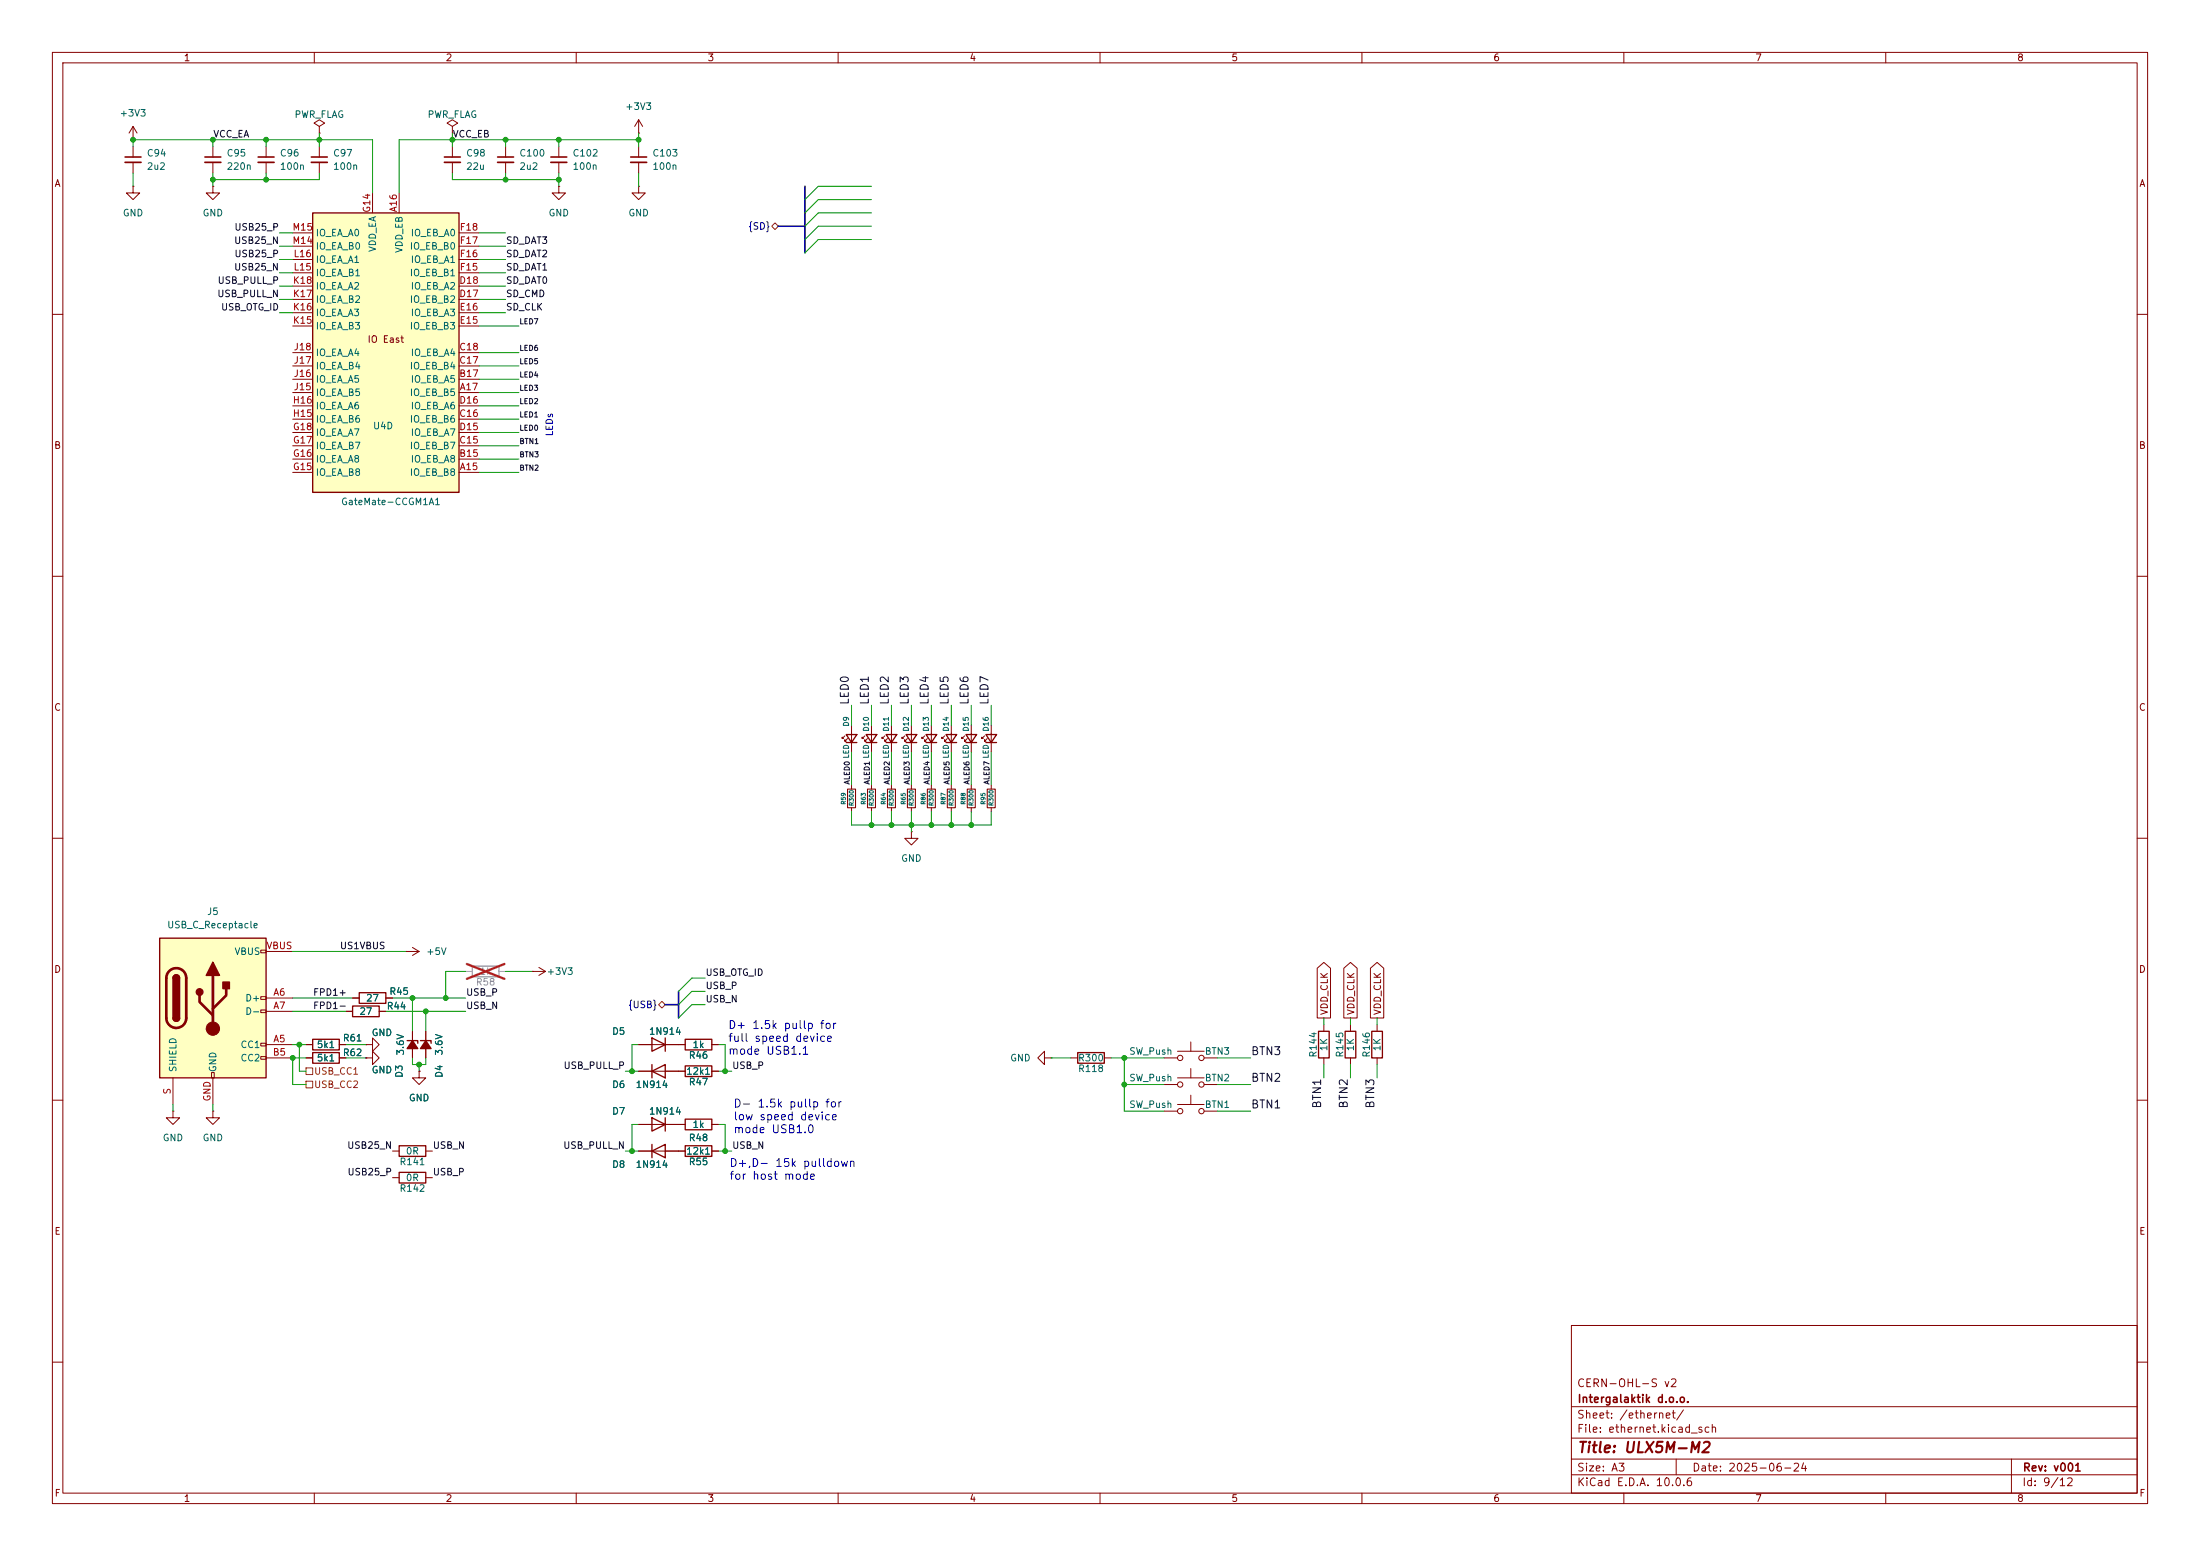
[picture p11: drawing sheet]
<svg xmlns="http://www.w3.org/2000/svg" width="420mm" height="297mm" viewBox="0 0 420 297" stroke-linecap="round" stroke-linejoin="round" font-family="sans-serif">
<g fill="none" stroke="#840000" stroke-width=".19">
<path d="M10 10h400v277h-400zM12 12h396v273h-396zM60 10v2M110 10v2M160 10v2M210 10v2M260 10v2M310 10v2M360 10v2M86.4 24.1l1-.6-1-.6-1.1 .6 1.1 .6v1.3M86.4 25.4h.1M121.9 35.6v1.2h1.3l-1.3 1.3-1.3-1.3h1.3"/>
<path d="M121.9 35.6h.1M121.9 25.4h.1M121.9 22.9v2.5M121.9 27.9v2.1M121.9 31v2M121.9 22.9l-.7 1.2M121.9 22.9l.8 1.2M10 60h2M408 60h2M10 110h2M408 110h2M10 160h2"/>
<path d="M408 160h2M58.4 199.4h1.3M64.8 199.4h1.2M66 193h1.3M67.3 190.5h1.3M69.8 199.4h1.3v-1.3l1.3 1.3-1.3 1.3v-1.3M69.8 199.4h.1M72.4 193h1.3M73.7 190.5h1.2M10 210h2M58.4 201.9h1.3M64.8 201.9h1.2"/>
<path d="M69.8 201.9h1.3v-1.2l1.3 1.2-1.3 1.3v-1.3M69.8 201.9h.1M74.9 219.7h1.3M80 204.5v1.2h1.3l-1.3 1.3-1.3-1.3h1.3M80 204.5h.1M81.3 219.7h1.2M408 210h2M74.9 224.8h1.3M81.3 224.8h1.2M300 253h108v32h-108zM10 260h2M300 278.5h108"/>
<path d="M300 274.5h108M300 268.5h108M320 278.5v3M384 278.5v6.5M408 260h2M60 285v2M110 285v2M160 285v2M210 285v2M260 285v2M300 281.5h108M310 285v2"/>
<path d="M360 285v2"/>
</g>
<path d="M59.7 198.4h5.1v2h-5.1zM67.3 192h5.1v2.1h-5.1zM68.6 189.5h5.1v2h-5.1zM59.7 200.9h5.1v2h-5.1zM76.2 218.7h5.1v2h-5.1zM76.2 223.8h5.1v2h-5.1z" fill="none" stroke="#840000" stroke-width=".25"/>
<path d="M120.4 30h3" fill="none" stroke="#840000" stroke-width=".3"/>
<path d="M120.4 31h3" fill="none" stroke="#840000" stroke-width=".33"/>
<path d="M59.7 40.6h27.9v53.4h-27.9z" fill="#ffffc2"/>
<g fill="none" stroke="#840000" stroke-width=".25">
<path d="M59.7 40.6h27.9v53.4h-27.9zM173 140.2h2l-1 1.5zM173 141.7h2M176.8 140.2h2l-1 1.5zM176.8 141.7h2M180.6 140.2h2l-1 1.5zM180.6 141.7h2M184.4 140.2h2l-1 1.5zM184.4 141.7h2M188.2 140.2h2l-1 1.5zM188.2 141.7h2M124.5 198.1l2.5 1.3-2.5 1.3z"/>
<path d="M127 198.1v2.6M251.7 196.9h2v5h-2zM256.8 196.9h2v5h-2zM261.9 196.9h2v5h-2zM124.5 204.5l2.5-1.3v2.5zM124.5 219.7l2.5-1.3v2.6zM124.5 213.4l2.5 1.2-2.5 1.3zM124.5 203.2v2.5M124.5 218.4v2.6M127 213.4v2.5M130.8 213.6h5.1v2h-5.1zM130.8 218.7h5.1v2h-5.1z"/>
<path d="M130.8 203.5h5.1v2h-5.1zM205.7 200.9h5.1v2h-5.1z"/>
</g>
<g fill="none" stroke="#840000" stroke-width=".19">
<path d="M71.1 36.8v3.8M76.2 36.8v3.8M86.4 27.9v2.1M86.4 31v2M96.5 27.9v2.1M96.5 31v2M106.7 35.6v1.2h1.2l-1.2 1.3-1.3-1.3h1.3M106.7 35.6h.1M106.7 27.9v2.1M106.7 31v2M55.9 57.2h3.8M55.9 54.6h3.8"/>
<path d="M55.9 59.7h3.8M55.9 52.1h3.8M55.9 49.5h3.8M55.9 47h3.8M55.9 44.5h3.8M87.6 57.2h3.8M87.6 54.6h3.8M87.6 59.7h3.8M87.6 52.1h3.8M87.6 49.5h3.8M87.6 47h3.8M87.6 44.5h3.8"/>
<path d="M55.9 74.9h3.8M55.9 72.4h3.8M55.9 69.9h3.8M55.9 67.3h3.8M55.9 77.5h3.8M55.9 62.2h3.8M87.6 74.9h3.8M87.6 72.4h3.8M87.6 69.9h3.8M87.6 67.3h3.8M87.6 77.5h3.8M87.6 62.2h3.8"/>
<path d="M55.9 90.2h3.8M55.9 87.6h3.8M55.9 85.1h3.8M55.9 80h3.8M55.9 82.6h3.8M87.6 90.2h3.8M87.6 87.6h3.8M87.6 85.1h3.8M87.6 80h3.8M87.6 82.6h3.8M174 138.4v5.1M177.8 138.4v5.1"/>
<path d="M181.6 138.4v5.1M185.4 138.4v5.1M189.2 138.4v5.1M172.7 140.5l-.5 .5v-.3v.3h.3M173.2 141l-.5 .5v-.3v.3h.3M176.5 140.5l-.5 .5v-.3v.3h.3M177 141l-.5 .5v-.3v.3h.3M177.8 149.9v.7M177.8 154.2v.7M180.3 140.5l-.5 .5v-.3v.3h.3M180.8 141l-.5 .5v-.3v.3h.3M181.6 149.9v.7"/>
<path d="M181.6 154.2v.7M184.1 140.5l-.5 .5v-.3v.3h.3M184.7 141l-.6 .5v-.3v.3h.3M185.4 149.9v.7M185.4 154.2v.7M188 140.5l-.5 .5v-.3v.3h.2M188.5 141l-.5 .5v-.3v.3h.2M189.2 149.9v.7M189.2 154.2v.7M101.6 185.4h.1M101.6 185.4h2.5M102.9 184.7l1.2 .7"/>
<path d="M104.1 185.4l-1.2 .8M121.9 199.4h7.6M252.7 195.6v1.3M257.8 195.6v1.3M262.9 195.6v1.3M121.9 204.5h8.9M121.9 214.6h8.9M121.9 219.7h8.9M135.9 204.5h1.3M135.9 214.6h1.3M135.9 219.7h1.3M199.4 201.9v-1.2l-1.3 1.2 1.3 1.3v-1.3h1.3"/>
<path d="M200.7 201.9h.1M204.5 201.9h1.2M210.8 201.9h1.3M222.2 207h2.6M224.8 205.7h5.1M227.3 204v1.7M229.9 207h2.5M252.7 201.9v1.3M257.8 201.9v1.3M262.9 201.9v1.3"/>
<circle cx="225.3" cy="207" r=".51"/>
<circle cx="229.4" cy="207" r=".51"/>
</g>
<path d="M84.8 30h3.1M95 30h3M105.2 30h3" fill="none" stroke="#840000" stroke-width=".3"/>
<path d="M84.8 31h3.1M95 31h3M105.2 31h3" fill="none" stroke="#840000" stroke-width=".33"/>
<path d="M90.2 184.4h5v2h-5z" fill="none" stroke="#a1a1a1" stroke-width=".25"/>
<path d="M88.9 185.4h1.3M95.2 185.4h1.3" fill="none" stroke="#a1a1a1" stroke-width=".19"/>
<path d="M89.1 184l7.2 2.8M96.3 184l-7.2 2.8" fill="none" stroke="#e12e31" stroke-width=".46"/>
<path d="M177 150.6h1.6v3.6h-1.6zM180.8 150.6h1.6v3.6h-1.6zM184.7 150.6h1.5v3.6h-1.5zM188.5 150.6h1.5v3.6h-1.5z" fill="none" stroke="#840000" stroke-width=".2"/>
<path d="M30.5 179.1h20.3v26.6h-20.3z" fill="#ffffc2"/>
<g fill="none" stroke="#840000" stroke-width=".19">
<path d="M25.4 35.6v1.2h1.3l-1.3 1.3-1.3-1.3h1.3M25.4 35.6h.1M25.4 26.7h.1M25.4 24.1v2.6M25.4 27.9v2.1M25.4 31v2M25.4 24.1l-.8 1.3M25.4 24.1l.8 1.3M40.6 35.6v1.2h1.3l-1.3 1.3-1.2-1.3h1.2M40.6 35.6h.1M40.6 27.9v2.1M40.6 31v2"/>
<path d="M50.8 27.9v2.1M50.8 31v2M61 24.1l1-.6-1-.6-1.1 .6 1.1 .6v1.3M61 25.4h.1M61 27.9v2.1M61 31v2M162.6 138.4v5.1M166.4 138.4v5.1M170.2 138.4v5.1M161.3 140.5l-.5 .5v-.3v.3h.2M161.8 141l-.5 .5v-.3v.3h.2M162.6 149.9v.7"/>
<path d="M162.6 154.2v.7M165.1 140.5l-.5 .5v-.3v.3h.2M165.6 141l-.5 .5v-.3v.3h.3M166.4 149.9v.7M166.4 154.2v.7M168.9 140.5l-.5 .5v-.3v.3h.3M169.4 141l-.5 .5v-.3v.3h.3M170.2 149.9v.7M170.2 154.2v.7M174 158.8v1.2h1.3l-1.3 1.3-1.3-1.3h1.3M174 158.8h.1M174 149.9v.7"/>
<path d="M174 154.2v.7M49.8 181.4h1v.5h-1zM49.8 190.2h1v.6h-1zM49.8 192.8h1v.5h-1zM49.8 199.1h1v.5h-1zM50.8 199.4h5.1M50.8 190.5h5.1M50.8 193h5.1M50.8 181.6h5.1M58.4 199.4h1.3M64.8 199.4h1.2M66 193h1.3"/>
<path d="M67.3 190.5h1.3M69.8 199.4h.1M72.4 193h1.3M73.7 190.5h1.2M77.5 181.6h.1M77.5 181.6h2.5M78.7 180.8l1.3 .8M78.7 196.9v5M80 181.6l-1.3 .8M81.3 196.9v5M121.9 199.4h2.6M127 199.4h3.8"/>
<path d="M135.9 199.4h1.3M227.3 198.9v1.8M251.5 184.8l1.2-1.1 1.3 1.1v9.5h-2.5zM256.5 184.8l1.3-1.1 1.3 1.1v9.5h-2.6zM261.6 184.8l1.3-1.1 1.3 1.1v9.5h-2.6zM33 212.1v1.3h1.3l-1.3 1.2-1.3-1.2h1.3M33 212.1h.1M33 205.7v5.1M40.4 204.7h.5v1h-.5zM40.6 212.1v1.3h1.3l-1.3 1.2-1.2-1.2h1.2M40.6 212.1h.1M40.6 205.7v5.1"/>
<path d="M49.8 201.7h1v.5h-1zM50.8 201.9h5.1M58.4 201.9h1.3M64.8 201.9h1.2M69.8 201.9h.1M80 204.5h.1M121.9 204.5h2.6M121.9 214.6h2.6M121.9 219.7h2.6M127 204.5h3.8M127 214.6h3.8M127 219.7h3.8"/>
<path d="M135.9 204.5h1.3M135.9 214.6h1.3M135.9 219.7h1.3M222.2 201.9h2.6M222.2 212.1h2.6M224.8 210.8h5.1M224.8 200.7h5.1M227.3 209v1.8M229.9 201.9h2.5M229.9 212.1h2.5"/>
<circle cx="225.3" cy="212.1" r=".51"/>
<circle cx="225.3" cy="201.9" r=".51"/>
<circle cx="229.4" cy="212.1" r=".51"/>
<circle cx="229.4" cy="201.9" r=".51"/>
</g>
<path d="M161.5 140.2h2.1l-1 1.5zM161.5 141.7h2.1M165.4 140.2h2l-1 1.5zM165.4 141.7h2M169.2 140.2h2l-1 1.5zM169.2 141.7h2M30.5 179.1h20.3v26.6h-20.3zM33 186.7a.64 .64 0 0 1 .7-.6 .64 .64 0 0 1 .6 .6M33 194.3a.64 .64 0 0 0 .7 .6 .64 .64 0 0 0 .6-.6M77.7 198.6h2.1v.5M80.3 198.6h2v.5M130.8 198.4h5.1v2h-5.1z" fill="none" stroke="#840000" stroke-width=".25"/>
<path d="M32.3 185.4a1.9 1.9 0 0 1 2.1-.5 1.9 1.9 0 0 1 1.2 1.8v7.6a1.91 1.91 0 0 1-1.9 1.9 1.91 1.91 0 0 1-2-1.9l.1-7.8 .1-.6zM38.1 190v1.3l2.5 2.5M40.6 186.2v10.1M43.2 188.7v1.3l-2.6 2.5" fill="none" stroke="#840000" stroke-width=".51"/>
<g fill="#840000" stroke="#840000" stroke-width=".25">
<path d="M33 186.7h1.3v7.6h-1.3z"/>
<path d="M33.2 186.2a.64 .64 0 0 1 .7-.1 .64 .64 0 0 1 .4 .6h-1.3z"/>
<path d="M33 194.3h1.3a.64 .64 0 0 1-.6 .6 .64 .64 0 0 1-.7-.6z"/>
<path d="M40.6 183.6l1.3 2.6h-2.5z"/>
<path d="M42.5 187.5h1.3v1.2h-1.3z"/>
<path d="M78.7 198.6l1.1 1.6h-2.1z"/>
<path d="M81.3 198.6l1 1.6h-2z"/>
<circle cx="38.1" cy="189.4" r=".63"/>
</g>
<circle cx="40.6" cy="196.3" r="1.27" fill="#840000" stroke="#840000" stroke-width=".19"/>
<path d="M161.8 150.6h1.5v3.6h-1.5zM165.6 150.6h1.5v3.6h-1.5zM169.4 150.6h1.5v3.6h-1.5zM173.2 150.6h1.6v3.6h-1.6z" fill="none" stroke="#840000" stroke-width=".2"/>
<path d="M23.9 30h3M39.1 30h3.1M49.3 30h3M59.4 30h3.1" fill="none" stroke="#840000" stroke-width=".3"/>
<path d="M23.9 31h3M39.1 31h3.1M49.3 31h3M59.4 31h3.1" fill="none" stroke="#840000" stroke-width=".33"/>
<path d="M148 42.5l.6 .7-.6 .6-.7-.6zM125.7 191.8l.7-.7 .6 .7-.6 .6zM58.4 203.8h1.3v1.3h-1.3zM58.4 206.4h1.3v1.2h-1.3z" fill="none" stroke="#725600" stroke-width=".19"/>
<path d="M153.7 35.6v12.7M148.6 43.2h5.1M127 191.8h2.5M129.5 189.2v5.1" fill="none" stroke="#000084" stroke-width=".3"/>
<g fill="none" stroke="#009600" stroke-width=".19">
<path d="M25.4 27.9v-1.2h45.7v10.1M25.4 33v2.6M40.6 26.7v1.2M40.6 33v2.6M50.8 26.7v1.2M50.8 33v1.3M61 33v1.3h-20.4M61 25.4v2.5M86.4 33v1.3h20.3M86.4 25.4v2.5M96.5 26.7v1.2M96.5 33v1.3"/>
<path d="M106.7 26.7v1.2M106.7 33v2.6M121.9 26.7h-45.7v10.1M121.9 25.4v2.5M121.9 33v2.6M166.4 38.1h-10.2l-2.5 2.5M166.4 35.6h-10.2l-2.5 2.5M53.3 44.5h2.6M53.3 52.1h2.6M53.3 47h2.6M53.3 49.5h2.6M53.3 57.2h2.6"/>
<path d="M53.3 59.7h2.6M53.3 54.6h2.6M91.4 44.5h5.1M91.4 52.1h5.1M91.4 47h5.1M91.4 49.5h5.1M91.4 57.2h5.1M91.4 59.7h5.1M91.4 54.6h5.1M166.4 45.7h-10.2l-2.5 2.6M166.4 40.6h-10.2l-2.5 2.6M166.4 43.2h-10.2l-2.5 2.5"/>
<path d="M91.4 62.2h7.7M91.4 72.4h7.7M91.4 74.9h7.7M91.4 77.5h7.7M91.4 67.3h7.7M91.4 69.9h7.7M91.4 87.6h7.7M91.4 80h7.7M91.4 90.2h7.7M91.4 82.6h7.7M91.4 85.1h7.7M162.6 134.6v3.8"/>
<path d="M166.4 134.6v3.8M170.2 134.6v3.8M174 134.6v3.8M177.8 134.6v3.8M181.6 134.6v3.8M185.4 134.6v3.8M189.2 134.6v3.8M162.6 154.9v2.6h26.6v-2.6M162.6 143.5v6.4M166.4 143.5v6.4M166.4 154.9v2.6M170.2 143.5v6.4"/>
<path d="M170.2 154.9v2.6M174 143.5v6.4M174 154.9v3.9M177.8 143.5v6.4M177.8 154.9v2.6M181.6 143.5v6.4M181.6 154.9v2.6M185.4 143.5v6.4M185.4 154.9v2.6M189.2 143.5v6.4M55.9 193h10.1M55.9 190.5h11.4"/>
<path d="M55.9 199.4h2.5M55.9 181.6h21.6M57.1 199.4v5.1h1.3M66 199.4h3.8M73.7 193h15.2M74.9 190.5h14M78.7 190.5v6.4M81.3 193v3.9M88.9 185.4h-3.8v5.1M96.5 185.4h5.1M121.9 199.4h-1.3v5.1M134.6 189.2h-2.5l-2.6 2.6"/>
<path d="M134.6 186.7h-2.5l-2.6 2.5M134.6 191.8h-2.5l-2.6 2.5M137.2 199.4h1.2v5.1M252.7 194.3v1.3M257.8 194.3v1.3M262.9 194.3v1.3M33 210.8v1.3M40.6 210.8v1.3M58.4 201.9h-2.5v5.1h2.5M66 201.9h3.8M78.7 201.9v1.3h2.6v-1.3M80 203.2v1.3"/>
<path d="M119.4 219.7h2.5M119.4 204.5h2.5M121.9 214.6h-1.3v5.1M137.2 219.7h2.5M137.2 214.6h1.2v5.1M137.2 204.5h2.5M200.7 201.9h3.8M212.1 201.9h10.1M214.6 207h7.6M214.6 201.9v10.2h7.6M232.4 207h6.4M232.4 212.1h6.4"/>
<path d="M232.4 201.9h6.4M252.7 203.2v2.5M257.8 203.2v2.5M262.9 203.2v2.5"/>
</g>
<g fill="#009600" stroke="#009600" stroke-width=".19">
<circle cx="40.6" cy="26.7" r=".46"/>
<circle cx="61" cy="26.7" r=".46"/>
<circle cx="50.8" cy="34.3" r=".46"/>
<circle cx="40.6" cy="34.3" r=".46"/>
<circle cx="50.8" cy="26.7" r=".46"/>
<circle cx="25.4" cy="26.7" r=".46"/>
<circle cx="166.4" cy="157.5" r=".46"/>
<circle cx="170.2" cy="157.5" r=".46"/>
<circle cx="96.5" cy="26.7" r=".46"/>
<circle cx="96.5" cy="34.3" r=".46"/>
<circle cx="106.7" cy="26.7" r=".46"/>
<circle cx="106.7" cy="34.3" r=".46"/>
<circle cx="121.9" cy="26.7" r=".46"/>
<circle cx="86.4" cy="26.7" r=".46"/>
<circle cx="55.9" cy="201.9" r=".46"/>
<circle cx="57.1" cy="199.4" r=".46"/>
<circle cx="138.4" cy="219.7" r=".46"/>
<circle cx="138.4" cy="204.5" r=".46"/>
<circle cx="120.6" cy="204.5" r=".46"/>
<circle cx="120.6" cy="219.7" r=".46"/>
<circle cx="78.7" cy="190.5" r=".46"/>
<circle cx="81.3" cy="193" r=".46"/>
<circle cx="80" cy="203.2" r=".46"/>
<circle cx="85.1" cy="190.5" r=".46"/>
<circle cx="214.6" cy="201.9" r=".46"/>
<circle cx="214.6" cy="207" r=".46"/>
<circle cx="181.6" cy="157.5" r=".46"/>
<circle cx="185.4" cy="157.5" r=".46"/>
<circle cx="174" cy="157.5" r=".46"/>
<circle cx="177.8" cy="157.5" r=".46"/>
</g>
<text font-size="2" fill="#840000" x="301" y="277.8">Title: ULX5M-M2</text>
<g font-size="1.5" fill="#0f0f0f">
<text x="162.4" y="134.7" transform="rotate(-90 162.4 134.7)">LED0</text>
<text x="166.2" y="134.7" transform="rotate(-90 166.2 134.7)">LED1</text>
<text x="170" y="134.7" transform="rotate(-90 170 134.7)">LED2</text>
<text x="173.8" y="134.7" transform="rotate(-90 173.8 134.7)">LED3</text>
<text x="177.6" y="134.7" transform="rotate(-90 177.6 134.7)">LED4</text>
<text x="181.5" y="134.7" transform="rotate(-90 181.5 134.7)">LED5</text>
<text x="185.3" y="134.7" transform="rotate(-90 185.3 134.7)">LED6</text>
<text x="189.1" y="134.7" transform="rotate(-90 189.1 134.7)">LED7</text>
<text x="238.7" y="201.8">BTN3</text>
<text x="238.7" y="206.9">BTN2</text>
<text x="238.7" y="211.9">BTN1</text>
<text x="252.6" y="211.7" transform="rotate(-90 252.6 211.7)">BTN1</text>
<text x="257.7" y="211.7" transform="rotate(-90 257.7 211.7)">BTN2</text>
<text x="262.7" y="211.7" transform="rotate(-90 262.7 211.7)">BTN3</text>
</g>
<g font-size="1.5" fill="#0000c2">
<text x="138.9" y="196.8">D+ 1.5k pullp for</text>
<text x="138.9" y="199.2">full speed device</text>
<text x="138.9" y="201.7">mode USB1.1</text>
<text x="139.9" y="211.8">D- 1.5k pullp for</text>
<text x="139.9" y="214.2">low speed device</text>
<text x="139.9" y="216.7">mode USB1.0</text>
<text x="139.1" y="223.1">D+,D- 15k pulldown</text>
<text x="139.1" y="225.6">for host mode</text>
</g>
<g font-size="1.5" fill="#840000">
<text x="300.9" y="265.1">CERN-OHL-S v2</text>
<text x="301" y="268.1">Intergalaktik d.o.o.</text>
<text x="300.9" y="273.8">File: ethernet.kicad_sch</text>
<text x="300.9" y="271.1">Sheet: /ethernet/</text>
<text x="300.9" y="281.2">Size: A3</text>
<text x="322.9" y="281.2">Date: 2025-06-24</text>
<text x="386" y="281.2">Rev: v001</text>
<text x="300.9" y="284">KiCad E.D.A. 10.0.6</text>
<text x="385.9" y="284">Id: 9/12</text>
</g>
<g font-size="1.3" fill="#840000">
<text x="35" y="12">1</text>
<text x="85" y="12">2</text>
<text x="135" y="12">3</text>
<text x="185" y="12">4</text>
<text x="235" y="12">5</text>
<text x="285" y="12">6</text>
<text x="335" y="12">7</text>
<text x="385" y="12">8</text>
<text x="10.3" y="36">A</text>
<text x="408.3" y="36">A</text>
<text x="70.1" y="65.7">IO East</text>
<text x="10.2" y="86">B</text>
<text x="408.2" y="86">B</text>
<text x="10.2" y="136">C</text>
<text x="408.2" y="136">C</text>
<text x="10.2" y="186">D</text>
<text x="408.2" y="186">D</text>
<text x="253.8" y="193.9" transform="rotate(-90 253.8 193.9)">VDD_CLK</text>
<text x="258.9" y="193.9" transform="rotate(-90 258.9 193.9)">VDD_CLK</text>
<text x="263.9" y="193.9" transform="rotate(-90 263.9 193.9)">VDD_CLK</text>
<text x="10.3" y="236">E</text>
<text x="408.3" y="236">E</text>
<text x="10.3" y="286">F</text>
<text x="35" y="287">1</text>
<text x="85" y="287">2</text>
<text x="135" y="287">3</text>
<text x="185" y="287">4</text>
<text x="235" y="287">5</text>
<text x="285" y="287">6</text>
<text x="335" y="287">7</text>
<text x="385" y="287">8</text>
<text x="408.3" y="286">F</text>
</g>
<g font-size="1.3" fill="#006464">
<text x="22.7" y="22.6">+3V3</text>
<text x="56.1" y="22.8">PWR_FLAG</text>
<text x="81.5" y="22.8">PWR_FLAG</text>
<text x="119.3" y="21.3">+3V3</text>
<text x="27.9" y="30.2">C94</text>
<text x="27.9" y="32.7">2u2</text>
<text x="43.2" y="30.2">C95</text>
<text x="43.2" y="32.7">220n</text>
<text x="53.3" y="30.2">C96</text>
<text x="53.3" y="32.7">100n</text>
<text x="63.5" y="30.2">C97</text>
<text x="63.5" y="32.7">100n</text>
<text x="88.9" y="30.2">C98</text>
<text x="88.9" y="32.7">22u</text>
<text x="99" y="30.2">C100</text>
<text x="99" y="32.7">2u2</text>
<text x="109.2" y="30.2">C102</text>
<text x="109.2" y="32.7">100n</text>
<text x="124.4" y="30.2">C103</text>
<text x="124.4" y="32.7">100n</text>
<text x="23.3" y="41.6">GND</text>
<text x="38.6" y="41.6">GND</text>
<text x="104.6" y="41.6">GND</text>
<text x="119.9" y="41.6">GND</text>
<text x="60.2" y="48">IO_EA_B0</text>
<text x="60.2" y="45.4">IO_EA_A0</text>
<text x="78.1" y="48">IO_EB_B0</text>
<text x="78.3" y="45.4">IO_EB_A0</text>
<text x="60.2" y="53">IO_EA_B1</text>
<text x="60.2" y="50.5">IO_EA_A1</text>
<text x="72.1" y="48.2" transform="rotate(-90 72.1 48.2)">VDD_EA</text>
<text x="77.2" y="48.4" transform="rotate(-90 77.2 48.4)">VDD_EB</text>
<text x="78.1" y="53">IO_EB_B1</text>
<text x="78.3" y="50.5">IO_EB_A1</text>
<text x="60.2" y="58.1">IO_EA_B2</text>
<text x="60.2" y="55.6">IO_EA_A2</text>
<text x="78.1" y="58.1">IO_EB_B2</text>
<text x="78.3" y="55.6">IO_EB_A2</text>
<text x="60.2" y="63.2">IO_EA_B3</text>
<text x="60.2" y="60.7">IO_EA_A3</text>
<text x="78.1" y="63.2">IO_EB_B3</text>
<text x="78.3" y="60.7">IO_EB_A3</text>
<text x="60.2" y="70.8">IO_EA_B4</text>
<text x="60.2" y="68.3">IO_EA_A4</text>
<text x="78.1" y="70.8">IO_EB_B4</text>
<text x="78.3" y="68.3">IO_EB_A4</text>
<text x="60.2" y="75.9">IO_EA_B5</text>
<text x="60.2" y="73.4">IO_EA_A5</text>
<text x="78.1" y="75.9">IO_EB_B5</text>
<text x="78.3" y="73.4">IO_EB_A5</text>
<text x="60.2" y="83.5">IO_EA_A7</text>
<text x="60.2" y="81">IO_EA_B6</text>
<text x="60.2" y="78.4">IO_EA_A6</text>
<text x="71.1" y="82.2">U4D</text>
<text x="78.1" y="81">IO_EB_B6</text>
<text x="78.3" y="83.5">IO_EB_A7</text>
<text x="78.3" y="78.4">IO_EB_A6</text>
<text x="60.2" y="88.6">IO_EA_A8</text>
<text x="60.2" y="86.1">IO_EA_B7</text>
<text x="78.1" y="86.1">IO_EB_B7</text>
<text x="78.3" y="88.6">IO_EB_A8</text>
<text x="60.2" y="91.1">IO_EA_B8</text>
<text x="78.1" y="91.1">IO_EB_B8</text>
<text x="65" y="96.7">GateMate-CCGM1A1</text>
<text x="171.9" y="164.8">GND</text>
<text x="31.8" y="177.5">USB_C_Receptacle</text>
<text x="39.4" y="175">J5</text>
<text x="44.7" y="182.6">VBUS</text>
<text x="81.3" y="182.6">+5V</text>
<text x="46.7" y="191.5">D+</text>
<text x="69.8" y="191.5">27</text>
<text x="74.2" y="190.2">R45</text>
<text x="104.3" y="186.4">+3V3</text>
<text x="46.7" y="194">D-</text>
<text x="68.5" y="194">27</text>
<text x="73.7" y="193">R44</text>
<text x="116.7" y="197.8">D5</text>
<text x="123.8" y="197.8">1N914</text>
<text x="45.8" y="200.4">CC1</text>
<text x="45.8" y="202.9">CC2</text>
<text x="60.4" y="200.4">5k1</text>
<text x="60.4" y="202.9">5k1</text>
<text x="65.3" y="199.1">R61</text>
<text x="65.3" y="201.9">R62</text>
<text x="70.9" y="198.1">GND</text>
<text x="77.4" y="201.6" transform="rotate(-90 77.4 201.6)">3.6V</text>
<text x="84.8" y="201.6" transform="rotate(-90 84.8 201.6)">3.6V</text>
<text x="131.4" y="202.4">R46</text>
<text x="132.1" y="200.4">1k</text>
<text x="192.7" y="202.9">GND</text>
<text x="205.7" y="202.9">R300</text>
<text x="215.5" y="201.6">SW_Push</text>
<text x="229.9" y="201.6">BTN3</text>
<text x="251.7" y="202" transform="rotate(-90 251.7 202)">R144</text>
<text x="253.7" y="200.8" transform="rotate(-90 253.7 200.8)">1K</text>
<text x="256.7" y="202" transform="rotate(-90 256.7 202)">R145</text>
<text x="258.8" y="200.8" transform="rotate(-90 258.8 200.8)">1K</text>
<text x="261.8" y="202" transform="rotate(-90 261.8 202)">R146</text>
<text x="263.9" y="200.8" transform="rotate(-90 263.9 200.8)">1K</text>
<text x="34" y="204.8" transform="rotate(-90 34 204.8)">SHIELD</text>
<text x="41.6" y="204.8" transform="rotate(-90 41.6 204.8)">GND</text>
<text x="70.9" y="205.2">GND</text>
<text x="77.2" y="205.8" transform="rotate(-90 77.2 205.8)">D3</text>
<text x="84.8" y="205.8" transform="rotate(-90 84.8 205.8)">D4</text>
<text x="116.7" y="208">D6</text>
<text x="121.2" y="208">1N914</text>
<text x="130.9" y="205.4">12k1</text>
<text x="131.4" y="207.5">R47</text>
<text x="205.7" y="204.9">R118</text>
<text x="215.5" y="206.7">SW_Push</text>
<text x="229.9" y="206.7">BTN2</text>
<text x="77.9" y="210.5">GND</text>
<text x="116.7" y="213.1">D7</text>
<text x="123.8" y="213.1">1N914</text>
<text x="132.1" y="215.6">1k</text>
<text x="215.5" y="211.8">SW_Push</text>
<text x="229.9" y="211.8">BTN1</text>
<text x="31" y="218.1">GND</text>
<text x="38.6" y="218.1">GND</text>
<text x="77.4" y="220.7">0R</text>
<text x="130.9" y="220.7">12k1</text>
<text x="131.4" y="218.1">R48</text>
<text x="76.2" y="227.8">R142</text>
<text x="76.2" y="222.7">R141</text>
<text x="77.4" y="225.8">0R</text>
<text x="116.7" y="223.2">D8</text>
<text x="121.2" y="223.2">1N914</text>
<text x="131.4" y="222.7">R55</text>
</g>
<g font-size="1.3" fill="#0f0f0f">
<text x="40.6" y="26.5">VCC_EA</text>
<text x="86.3" y="26.5">VCC_EB</text>
<text x="44.6" y="46.9">USB25_N</text>
<text x="44.6" y="44.3">USB25_P</text>
<text x="96.5" y="46.9">SD_DAT3</text>
<text x="44.6" y="51.9">USB25_N</text>
<text x="44.6" y="49.4">USB25_P</text>
<text x="96.5" y="51.9">SD_DAT1</text>
<text x="96.5" y="49.4">SD_DAT2</text>
<text x="41.4" y="57">USB_PULL_N</text>
<text x="41.4" y="54.5">USB_PULL_P</text>
<text x="42.1" y="59.6">USB_OTG_ID</text>
<text x="96.5" y="54.5">SD_DAT0</text>
<text x="96.5" y="57">SD_CMD</text>
<text x="96.5" y="59.6">SD_CLK</text>
<text x="64.8" y="181.5">US1VBUS</text>
<text x="59.7" y="190.4">FPD1+</text>
<text x="88.9" y="190.4">USB_P</text>
<text x="134.6" y="191.6">USB_N</text>
<text x="134.6" y="189.1">USB_P</text>
<text x="134.6" y="186.6">USB_OTG_ID</text>
<text x="59.7" y="192.9">FPD1-</text>
<text x="88.9" y="192.9">USB_N</text>
<text x="107.5" y="204.3">USB_PULL_P</text>
<text x="139.7" y="204.3">USB_P</text>
<text x="66.2" y="219.6">USB25_N</text>
<text x="82.5" y="219.6">USB_N</text>
<text x="107.4" y="219.6">USB_PULL_N</text>
<text x="139.7" y="219.6">USB_N</text>
<text x="66.2" y="224.7">USB25_P</text>
<text x="82.5" y="224.7">USB_P</text>
</g>
<g font-size="1.3" fill="#a90000">
<text x="71" y="40.7" transform="rotate(-90 71 40.7)">G14</text>
<text x="76.1" y="40.6" transform="rotate(-90 76.1 40.6)">A16</text>
<text x="55.7" y="46.9">M14</text>
<text x="55.7" y="44.3">M15</text>
<text x="87.7" y="46.9">F17</text>
<text x="87.7" y="44.3">F18</text>
<text x="55.9" y="51.9">L15</text>
<text x="55.9" y="49.4">L16</text>
<text x="87.7" y="51.9">F15</text>
<text x="87.7" y="49.4">F16</text>
<text x="55.8" y="59.6">K16</text>
<text x="55.8" y="57">K17</text>
<text x="55.8" y="54.5">K18</text>
<text x="87.6" y="57">D17</text>
<text x="87.6" y="54.5">D18</text>
<text x="87.6" y="59.6">E16</text>
<text x="55.8" y="62.1">K15</text>
<text x="87.6" y="62.1">E15</text>
<text x="56" y="69.7">J17</text>
<text x="56" y="67.2">J18</text>
<text x="87.6" y="69.7">C17</text>
<text x="87.6" y="67.2">C18</text>
<text x="55.8" y="77.3">H16</text>
<text x="56" y="74.8">J15</text>
<text x="56" y="72.3">J16</text>
<text x="87.6" y="72.3">B17</text>
<text x="87.6" y="77.3">D16</text>
<text x="87.7" y="74.8">A17</text>
<text x="55.8" y="79.9">H15</text>
<text x="55.8" y="82.4">G18</text>
<text x="87.6" y="79.9">C16</text>
<text x="87.6" y="82.4">D15</text>
<text x="55.8" y="87.5">G16</text>
<text x="55.8" y="85">G17</text>
<text x="87.6" y="87.5">B15</text>
<text x="87.6" y="85">C15</text>
<text x="55.8" y="90">G15</text>
<text x="87.7" y="90">A15</text>
<text x="50.8" y="181.5">VBUS</text>
<text x="52.1" y="190.4">A6</text>
<text x="52.1" y="192.9">A7</text>
<text x="52" y="201.8">B5</text>
<text x="52.1" y="199.3">A5</text>
<text x="32.9" y="209" transform="rotate(-90 32.9 209)">S</text>
<text x="40.5" y="210.3" transform="rotate(-90 40.5 210.3)">GND</text>
</g>
<g font-size="1.3" fill="#000084">
<text x="142.7" y="44.1">{SD}</text>
<text x="119.8" y="192.7">{USB}</text>
</g>
<text font-size="1.3" fill="#0000c2" x="105.9" y="83.4" transform="rotate(-90 105.9 83.4)">LEDs</text>
<g font-size="1.3" fill="#989898">
<text x="90.7" y="188.4">R58</text>
<text x="91.5" y="186.4">1k</text>
</g>
<g font-size="1.3" fill="#725600">
<text x="59.9" y="205.4">USB_CC1</text>
<text x="59.9" y="208">USB_CC2</text>
</g>
<g font-size="1" fill="#0f0f0f">
<text x="99.1" y="62.1">LED7</text>
<text x="99.1" y="67.2">LED6</text>
<text x="99.1" y="69.7">LED5</text>
<text x="99.1" y="72.3">LED4</text>
<text x="99.1" y="77.4">LED2</text>
<text x="99.1" y="74.8">LED3</text>
<text x="99.1" y="79.9">LED1</text>
<text x="99.1" y="82.4">LED0</text>
<text x="99.1" y="87.5">BTN3</text>
<text x="99.1" y="85">BTN1</text>
<text x="99.1" y="90.1">BTN2</text>
<text x="162.5" y="149.9" transform="rotate(-90 162.5 149.9)">ALED0 LED</text>
<text x="166.3" y="149.9" transform="rotate(-90 166.3 149.9)">ALED1 LED</text>
<text x="170.1" y="149.9" transform="rotate(-90 170.1 149.9)">ALED2 LED</text>
<text x="173.9" y="149.9" transform="rotate(-90 173.9 149.9)">ALED3 LED</text>
<text x="177.7" y="149.9" transform="rotate(-90 177.7 149.9)">ALED4 LED</text>
<text x="181.5" y="149.9" transform="rotate(-90 181.5 149.9)">ALED5 LED</text>
<text x="185.3" y="149.9" transform="rotate(-90 185.3 149.9)">ALED6 LED</text>
<text x="189.1" y="149.9" transform="rotate(-90 189.1 149.9)">ALED7 LED</text>
</g>
<g font-size="1" fill="#006464">
<text x="162.3" y="138.8" transform="rotate(-90 162.3 138.8)">D9</text>
<text x="166.1" y="139.7" transform="rotate(-90 166.1 139.7)">D10</text>
<text x="169.9" y="139.7" transform="rotate(-90 169.9 139.7)">D11</text>
<text x="173.7" y="139.7" transform="rotate(-90 173.7 139.7)">D12</text>
<text x="177.5" y="139.7" transform="rotate(-90 177.5 139.7)">D13</text>
<text x="181.4" y="139.7" transform="rotate(-90 181.4 139.7)">D14</text>
<text x="185.2" y="139.7" transform="rotate(-90 185.2 139.7)">D15</text>
<text x="189" y="139.7" transform="rotate(-90 189 139.7)">D16</text>
</g>
<g font-size=".8" fill="#006464">
<text x="161.6" y="153.7" transform="rotate(-90 161.6 153.7)">R59</text>
<text x="163.2" y="153.9" transform="rotate(-90 163.2 153.9)">R300</text>
<text x="165.5" y="153.7" transform="rotate(-90 165.5 153.7)">R63</text>
<text x="167" y="153.9" transform="rotate(-90 167 153.9)">R300</text>
<text x="169.3" y="153.7" transform="rotate(-90 169.3 153.7)">R64</text>
<text x="170.8" y="153.9" transform="rotate(-90 170.8 153.9)">R300</text>
<text x="173.1" y="153.7" transform="rotate(-90 173.1 153.7)">R65</text>
<text x="174.6" y="153.9" transform="rotate(-90 174.6 153.9)">R300</text>
<text x="176.9" y="153.7" transform="rotate(-90 176.9 153.7)">R86</text>
<text x="178.4" y="153.9" transform="rotate(-90 178.4 153.9)">R300</text>
<text x="180.7" y="153.7" transform="rotate(-90 180.7 153.7)">R87</text>
<text x="182.2" y="153.9" transform="rotate(-90 182.2 153.9)">R300</text>
<text x="184.5" y="153.7" transform="rotate(-90 184.5 153.7)">R88</text>
<text x="186" y="153.9" transform="rotate(-90 186 153.9)">R300</text>
<text x="188.3" y="153.7" transform="rotate(-90 188.3 153.7)">R95</text>
<text x="189.8" y="153.9" transform="rotate(-90 189.8 153.9)">R300</text>
</g>
</svg>
